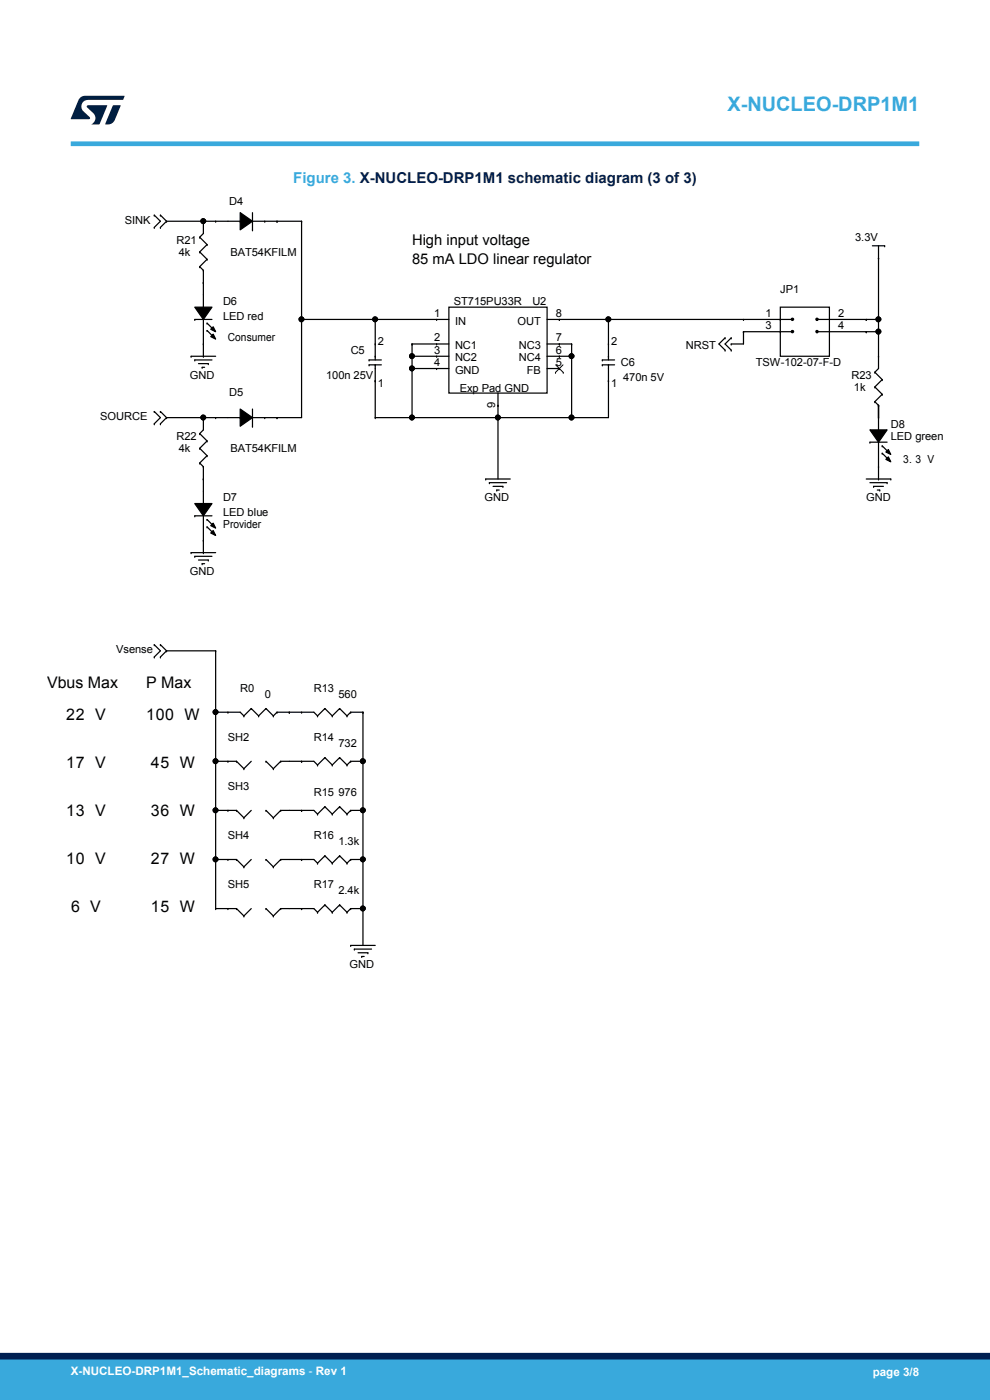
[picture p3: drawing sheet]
<svg xmlns="http://www.w3.org/2000/svg" width="210mm" height="297mm" viewBox="0 0 210 297" stroke-linecap="round" stroke-linejoin="round" font-family="sans-serif">
<g fill="none" stroke="#000" stroke-width=".26">
<path d="M32.7 45.6l1.3 1.3-1.3 1.3M32.7 45.6h.1M32.7 48.2h.1M34 48.2h.1M34 45.6h.1M34 45.6l1.3 1.3M35.3 46.9h15.7M35.3 46.9h.1M35.3 46.9l-1.3 1.3M42.4 50.3h.1M42.4 53.4h.1M42.4 56.6h.1"/>
<path d="M42.4 50.3l1.5 1.6M42.4 53.4l1.5 1.6M42.4 56.6l.7 .8M43.1 60h.1M43.1 57.4h.1M43.1 46.9h.1M43.1 46.9v2.6l-.7 .8M43.1 57.4v7.8M43.9 51.9h.1M43.9 55h.1M43.9 51.9l-1.5 1.5M43.9 55l-1.5 1.6"/>
<path d="M45.7 46.9h.1M51 46.9h.1M51 45.1l2.6 1.8-2.6 1.9zM53.6 48.8h.1M53.6 45.1v3.7M53.6 46.9h10.4M56.2 46.9h.1M58.8 46.9h.1M64 46.9h.1M64 46.9v41.7h-10.4M185 52.1h2.7M186.4 54.7h.1"/>
<path d="M186.4 52.1v26.1l-.8 .8M187.7 52.1h.1M40.5 75.6h.1M40.5 75.6h5.2M41.3 65.2h3.7l-1.9 2.6zM41.3 76.4h3.7M41.3 67.8h3.7M41.3 76.4h.1M41.3 67.8h.1M42.1 77.1h2.1M42.9 77.9h.5M42.9 77.9h.1"/>
<path d="M43.1 65.2h.1M43.1 73h.1M43.1 75.6h.1M43.1 67.8v7.8M43.9 68.5h.1M43.9 70.1h.1M43.9 68.5l1.6 1.6M43.9 70.1l1.6 1.6M44.2 77.1h.1M45.2 70.9l.5 1-1-.5zM45.2 69.3l.5 1.1-1-.6zM64 67.8h.1"/>
<path d="M64 67.8h31.2M78.3 76.4h2.6M78.3 77.4h2.6M78.3 77.4h.1M78.3 76.4h.1M79.6 75.6h.1M79.6 77.4h.1M79.6 73h.1M79.6 67.8h.1M79.6 67.8v8.6M79.6 77.4v11.2M87.4 73h.1"/>
<path d="M87.4 75.6h.1M87.4 78.2h.1M87.4 73v15.6M87.4 75.6h7.8M87.4 73h7.8M87.4 78.2h7.8M92.6 67.8h.1M92.6 73h.1M92.6 75.6h.1M92.6 78.2h.1M95.2 65.2h20.8v18.2h-20.8zM116 75.6h5.3"/>
<path d="M116 67.8h52.1M116 73h5.3M116 78.2h2.7M118.7 67.8h.1M118.7 73h.1M118.7 75.6h.1M118.7 78.2h.1M121.3 73h.1M121.3 75.6h.1M121.3 73v15.6M127.8 77.4h.1M127.8 76.4h.1"/>
<path d="M127.8 76.4h2.6M127.8 77.4h2.6M129.1 75.6h.1M129.1 77.4h.1M129.1 73h.1M129.1 67.8h.1M129.1 77.4v11.2h-49.5M129.1 67.8v8.6M153.8 71.7l-1.3 1.3 1.3 1.3M153.8 71.7h.1M153.8 74.3h.1M155.1 71.7h.1"/>
<path d="M155.1 74.3h.1M155.1 73h.1M155.1 71.7l-1.3 1.3 1.3 1.3M157.7 67.8h.1M157.7 70.4h.1M157.7 70.4v2.6h-2.6M157.7 70.4h10.4M165.5 65.2h10.4v10.4h-10.4zM165.5 70.4h.1M165.5 67.8h.1M173.3 67.8h13.1M173.3 70.4h13.1"/>
<path d="M173.3 67.8h.1M173.3 70.4h.1M183.7 67.8h.1M183.7 70.4h.1M185.6 79h.1M185.6 79l1.5 1.5M186.4 75.6h.1M186.4 67.8h.1M186.4 70.4h.1M32.7 87.3l1.3 1.3-1.3 1.3M32.7 87.3h.1M32.7 89.9h.1"/>
<path d="M34 89.9h.1M34 87.3h.1M34 87.3l1.3 1.3M35.3 88.6h15.7M35.3 88.6h.1M35.3 88.6l-1.3 1.3M42.4 92h.1M42.4 95.1h.1M42.4 98.2h.1M42.4 92l1.5 1.5M42.4 95.1l1.5 1.6M42.4 98.2l.7 .8"/>
<path d="M43.1 99h.1M43.1 88.6h.1M43.1 88.6v2.6l-.7 .8M43.1 99v7.8M43.9 93.5h.1M43.9 96.7h.1M43.9 93.5l-1.5 1.6M43.9 96.7l-1.5 1.5M45.7 88.6h.1M51 88.6h.1M51 86.8l2.6 1.8-2.6 1.8zM53.6 90.4h.1"/>
<path d="M53.6 86.8v3.6M56.2 88.6h.1M58.8 88.6h.1M79.6 80.8h.1M79.6 88.6h.1M87.4 88.6h.1M105.6 86h.1M105.6 88.6h.1M105.6 83.4v18.2M121.3 88.6h.1M129.1 80.8h.1M184.5 93.8h3.7"/>
<path d="M184.5 93.8h.1M184.5 91.2h3.7l-1.8 2.6zM185.6 82.1h.1M185.6 85.2h.1M185.6 82.1l1.5 1.6M185.6 85.2l.8 .8M186.4 86h.1M186.4 88.6h.1M186.4 91.2h.1M186.4 99h.1M186.4 86v5.2M186.4 93.8v7.8"/>
<path d="M187.1 94.6l1.6 1.5M187.1 96.1l1.6 1.6M187.1 80.5h.1M187.1 83.7h.1M187.1 94.6h.1M187.1 96.1h.1M187.1 80.5l-1.5 1.6M187.1 83.7l-1.5 1.5M188.4 96.9l.6 1.1-1.1-.5zM188.4 95.4l.6 1-1.1-.5zM40.5 117.2h.1M40.5 117.2h5.2"/>
<path d="M41.3 106.8h3.7l-1.9 2.6zM41.3 118h3.7M41.3 109.4h3.7M41.3 118h.1M41.3 109.4h.1M42.1 118.8h2.1M42.9 119.6h.5M42.9 119.6h.1M43.1 101.6h.1M43.1 106.8h.1M43.1 114.6h.1M43.1 117.2h.1"/>
<path d="M43.1 109.4v7.8M43.9 110.2h.1M43.9 111.8h.1M43.9 110.2l1.6 1.6M43.9 111.8l1.6 1.5M44.2 118.8h.1M45.2 112.6l.5 1-1-.5zM45.2 111l.5 1-1-.5zM103 101.6h5.2M103 101.6h.1M103.8 102.4h3.7M103.8 102.4h.1"/>
<path d="M104.6 103.2h2.1M105.4 104h.5M105.4 104h.1M106.7 103.2h.1M183.7 101.6h5.3M184.5 102.4h3.7M185.3 103.2h.1M185.3 103.2h2.1M186.1 104h.5M186.4 101.6h.1M186.6 104h.1M188.2 102.4h.1"/>
<path d="M189 101.6h.1M32.7 136.8l1.3 1.3-1.3 1.3M32.7 136.8h.1M32.7 139.4h.1M34 139.4h.1M34 136.8h.1M34 136.8l1.3 1.3M35.3 138.1h.1M35.3 138.1l-1.3 1.3M35.3 138.1h10.4M45.7 138.1h.1M45.7 138.1v54.7"/>
<path d="M45.7 151.1h5.3l.7 .8M45.7 151.1h.1M48.3 151.1h.1M51.7 151.9h.1M53.3 150.3l-1.6 1.6M53.3 150.3h.1M53.3 150.3l1.6 1.6M54.9 151.9h.1M56.4 150.3h.1M56.4 150.3l1.6 1.6M56.4 150.3l-1.5 1.6M58 151.9h.1"/>
<path d="M58.8 151.1l-.8 .8M58.8 151.1h.1M58.8 151.1h7.8l.8 .8M61.4 151.1h.1M64 151.1h.1M67.4 151.9h.1M68.9 150.3h.1M68.9 150.3l1.6 1.6M68.9 150.3l-1.5 1.6M70.5 151.9h.1M72 150.3h.1M72 150.3l1.6 1.6"/>
<path d="M72 150.3l-1.5 1.6M73.6 151.9h.1M74.4 151.1h.1M74.4 151.1h2.6M74.4 151.1l-.8 .8M77 151.1h.1M77 151.1v49.5M45.7 161.5h4.5M45.7 171.9h4.5M45.7 161.5h.1M45.7 171.9h.1M48.3 161.5h.1"/>
<path d="M48.3 171.9h.1M50.2 161.5h.1M50.2 171.9h.1M50.2 161.5l1.5 1.6M50.2 171.9l1.5 1.6M51.7 163.1h.1M51.7 173.5h.1M53.3 161.5l-1.6 1.6M53.3 171.9l-1.6 1.6M56.4 161.5l1.6 1.6M56.4 171.9l1.6 1.6M56.4 161.5h.1"/>
<path d="M56.4 171.9h.1M58 163.1h.1M58 173.5h.1M59.5 161.5h7.1l.8 .8M59.5 171.9h7.1l.8 .8M59.5 161.5h.1M59.5 171.9h.1M59.5 161.5l-1.5 1.6M59.5 171.9l-1.5 1.6M64 161.5h.1M64 171.9h.1M67.4 172.7h.1"/>
<path d="M67.4 162.3h.1M68.9 171.1h.1M68.9 160.7h.1M68.9 171.1l1.6 1.6M68.9 160.7l1.6 1.6M68.9 171.1l-1.5 1.6M68.9 160.7l-1.5 1.6M70.5 172.7h.1M70.5 162.3h.1M72 171.1h.1M72 160.7h.1M72 171.1l1.6 1.6"/>
<path d="M72 160.7l1.6 1.6M72 171.1l-1.5 1.6M72 160.7l-1.5 1.6M73.6 172.7h.1M73.6 162.3h.1M74.4 171.9h.1M74.4 161.5h.1M74.4 161.5h2.6M74.4 171.9h2.6M74.4 171.9l-.8 .8M74.4 161.5l-.8 .8M77 171.9h.1"/>
<path d="M77 161.5h.1M45.7 192.8h4.5M45.7 182.3h4.5M45.7 192.8h.1M45.7 182.3h.1M48.3 192.8h.1M48.3 182.3h.1M50.2 192.8h.1M50.2 182.3h.1M50.2 192.8l1.5 1.5M50.2 182.3l1.5 1.6M51.7 194.3h.1"/>
<path d="M51.7 183.9h.1M53.3 192.8l-1.6 1.5M53.3 182.3l-1.6 1.6M56.4 192.8l1.6 1.5M56.4 182.3l1.6 1.6M56.4 192.8h.1M56.4 182.3h.1M58 194.3h.1M58 183.9h.1M59.5 192.8h7.1l.8 .7M59.5 182.3h7.1l.8 .8M59.5 192.8h.1"/>
<path d="M59.5 182.3h.1M59.5 192.8l-1.5 1.5M59.5 182.3l-1.5 1.6M64 192.8h.1M64 182.3h.1M67.4 193.5h.1M67.4 183.1h.1M68.9 192h.1M68.9 181.6h.1M68.9 192l1.6 1.5M68.9 181.6l1.6 1.5M68.9 192l-1.5 1.5"/>
<path d="M68.9 181.6l-1.5 1.5M70.5 193.5h.1M70.5 183.1h.1M72 192h.1M72 181.6h.1M72 192l1.6 1.5M72 181.6l1.6 1.5M72 192l-1.5 1.5M72 181.6l-1.5 1.5M73.6 193.5h.1M73.6 183.1h.1M74.4 192.8h.1"/>
<path d="M74.4 182.3h.1M74.4 192.8h2.6M74.4 182.3h2.6M74.4 192.8l-.8 .7M74.4 182.3l-.8 .8M77 192.8h.1M77 182.3h.1M74.4 200.6h.1M74.4 200.6h5.2M75.2 201.3h.1M75.2 201.3h3.6M75.9 202.1h2.1"/>
<path d="M76.7 202.9h.6M76.7 202.9h.1M78 202.1h.1"/>
<circle cx="43.1" cy="46.9" r=".5"/>
<circle cx="63.9" cy="67.7" r=".5"/>
<circle cx="79.6" cy="67.7" r=".5"/>
<circle cx="87.4" cy="75.6" r=".5"/>
<circle cx="87.4" cy="78.2" r=".5"/>
<circle cx="121.2" cy="75.6" r=".5"/>
<circle cx="129" cy="67.7" r=".5"/>
<circle cx="168.1" cy="70.3" r=".24"/>
<circle cx="168.1" cy="67.7" r=".24"/>
<circle cx="173.3" cy="70.3" r=".24"/>
<circle cx="173.3" cy="67.7" r=".24"/>
<circle cx="186.3" cy="67.7" r=".5"/>
<circle cx="186.3" cy="70.3" r=".5"/>
<circle cx="43.1" cy="88.6" r=".5"/>
<circle cx="87.4" cy="88.6" r=".5"/>
<circle cx="105.6" cy="88.6" r=".5"/>
<circle cx="121.2" cy="88.6" r=".5"/>
<circle cx="45.7" cy="151.1" r=".5"/>
<circle cx="45.7" cy="161.5" r=".5"/>
<circle cx="45.7" cy="171.9" r=".5"/>
<circle cx="77" cy="161.5" r=".5"/>
<circle cx="77" cy="171.9" r=".5"/>
<circle cx="45.7" cy="182.3" r=".5"/>
<circle cx="77" cy="182.3" r=".5"/>
<circle cx="77" cy="192.7" r=".5"/>
</g>
<g fill="#000">
<path d="M51 45.1l2.6 1.8-2.6 1.9z" fill-rule="evenodd"/>
<path d="M41.3 65.2h3.7l-1.9 2.6z" fill-rule="evenodd"/>
<path d="M45.2 70.9l.5 1-1-.5z" fill-rule="evenodd"/>
<path d="M45.2 69.3l.5 1.1-1-.6z" fill-rule="evenodd"/>
<path d="M51 86.8l2.6 1.8-2.6 1.8z" fill-rule="evenodd"/>
<path d="M184.5 91.2h3.7l-1.8 2.6z" fill-rule="evenodd"/>
<path d="M188.4 96.9l.6 1.1-1.1-.5z" fill-rule="evenodd"/>
<path d="M188.4 95.4l.6 1-1.1-.5z" fill-rule="evenodd"/>
<path d="M41.3 106.8h3.7l-1.9 2.6z" fill-rule="evenodd"/>
<path d="M45.2 112.6l.5 1-1-.5z" fill-rule="evenodd"/>
<path d="M45.2 111l.5 1-1-.5z" fill-rule="evenodd"/>
<circle cx="43.1" cy="46.9" r=".5"/>
<circle cx="63.9" cy="67.7" r=".5"/>
<circle cx="79.6" cy="67.7" r=".5"/>
<circle cx="87.4" cy="75.6" r=".5"/>
<circle cx="87.4" cy="78.2" r=".5"/>
<circle cx="121.2" cy="75.6" r=".5"/>
<circle cx="129" cy="67.7" r=".5"/>
<circle cx="168.1" cy="70.3" r=".24"/>
<circle cx="168.1" cy="67.7" r=".24"/>
<circle cx="173.3" cy="70.3" r=".24"/>
<circle cx="173.3" cy="67.7" r=".24"/>
<circle cx="186.3" cy="67.7" r=".5"/>
<circle cx="186.3" cy="70.3" r=".5"/>
<circle cx="43.1" cy="88.6" r=".5"/>
<circle cx="87.4" cy="88.6" r=".5"/>
<circle cx="105.6" cy="88.6" r=".5"/>
<circle cx="121.2" cy="88.6" r=".5"/>
<circle cx="45.7" cy="151.1" r=".5"/>
<circle cx="45.7" cy="161.5" r=".5"/>
<circle cx="45.7" cy="171.9" r=".5"/>
<circle cx="77" cy="161.5" r=".5"/>
<circle cx="77" cy="171.9" r=".5"/>
<circle cx="45.7" cy="182.3" r=".5"/>
<circle cx="77" cy="182.3" r=".5"/>
<circle cx="77" cy="192.7" r=".5"/>
</g>
<path d="M117.8 79h.1M117.9 77.4l1.6 1.6M119.4 77.4l-1.6 1.6M119.5 79h.1" fill="none" stroke="#000" stroke-width=".21"/>
<path d="M15 30.5h180" fill="none" stroke="#39a9dc" stroke-width="1"/>
<g fill="#001e41">
<path d="M17.1 20.7l.9-.4 8.4 .1-.3 .8h-7.4a1.4 1.4 0 0 0-1.3 .8 1.4 1.4 0 0 0 .2 1.5l1.4 1.3v.4l-4 .1 1.6-4.1z"/>
<path d="M24 22.4h1.6l-1.3 3.1a1.54 1.54 0 0 1-1.4 .9l-.6-.1z"/>
<path d="M18.5 22.4h4.2l-1.6 4h-1.7a1.48 1.48 0 0 0 .4-2.4l-1.3-1.2z"/>
</g>
<g fill="#39a9dc">
<path d="M0 288.4h210v8.6h-210z" fill-rule="evenodd"/>
<path d="M-.1 288.4h210.2v4.4h-210.2z" fill-rule="evenodd"/>
</g>
<path d="M0 287.7h210" fill="none" stroke="#002052" stroke-width="1.4"/>
<text font-size="4.2" fill="#39a9dc" x="154.3" y="23.5">X-NUCLEO-DRP1M1</text>
<g font-size="3.4">
<text x="10" y="146.1">Vbus Max</text>
<text x="31" y="146.1">P Max</text>
<text x="14.1" y="152.8">22 V</text>
<text x="31" y="152.8">100 W</text>
<text x="14.1" y="163">17 V</text>
<text x="32" y="163">45 W</text>
<text x="14.1" y="173.1">13 V</text>
<text x="32" y="173.1">36 W</text>
<text x="14.1" y="183.3">10 V</text>
<text x="32" y="183.3">27 W</text>
<text x="15.1" y="193.4">6 V</text>
<text x="32" y="193.4">15 W</text>
</g>
<text font-size="3.2" fill="#39a9dc" x="62.2" y="38.8">Figure 3. X-NUCLEO-DRP1M1 schematic diagram (3 of 3)</text>
<g font-size="3.1">
<text x="87.4" y="52">High input voltage</text>
<text x="87.4" y="55.9">85 mA LDO linear regulator</text>
</g>
<g font-size="2.5" fill="#fff">
<text x="15" y="291.6">X-NUCLEO-DRP1M1_Schematic_diagrams - Rev 1</text>
<text x="185.1" y="291.9">page 3/8</text>
</g>
<g font-size="2.3">
<text x="26.5" y="47.5">SINK</text>
<text x="48.6" y="43.5">D4</text>
<text x="37.4" y="51.7">R21</text>
<text x="181.4" y="51.1">3.3V</text>
<text x="37.9" y="54.3">4k</text>
<text x="48.9" y="54.3">BAT54KFILM</text>
<text x="47.3" y="64.7">D6</text>
<text x="96.3" y="64.7">ST715PU33R</text>
<text x="112.9" y="64.7">U2</text>
<text x="165.5" y="62.1">JP1</text>
<text x="47.3" y="67.8">LED red</text>
<text x="92.1" y="67.2">1</text>
<text x="96.5" y="68.9">IN</text>
<text x="109.8" y="68.9">OUT</text>
<text x="117.9" y="67.2">8</text>
<text x="162.4" y="69.8">3</text>
<text x="162.4" y="67.2">1</text>
<text x="177.8" y="67.2">2</text>
<text x="177.8" y="69.8">4</text>
<text x="48.3" y="72.3">Consumer</text>
<text x="74.4" y="75.1">C5</text>
<text x="80.2" y="73.2">2</text>
<text x="92.1" y="72.4">2</text>
<text x="92.1" y="75">3</text>
<text x="92.1" y="77.6">4</text>
<text x="96.5" y="74.1">NC1</text>
<text x="96.5" y="76.7">NC2</text>
<text x="110.1" y="74.1">NC3</text>
<text x="110.1" y="76.7">NC4</text>
<text x="117.9" y="72.4">7</text>
<text x="117.9" y="75">6</text>
<text x="117.9" y="77.6">5</text>
<text x="129.6" y="73.2">2</text>
<text x="131.7" y="77.7">C6</text>
<text x="145.5" y="74.1">NRST</text>
<text x="160.3" y="77.7">TSW-102-07-F-D</text>
<text x="40.3" y="80.3">GND</text>
<text x="48.6" y="84">D5</text>
<text x="69.2" y="80.3">100n 25V</text>
<text x="80.2" y="82.1">1</text>
<text x="96.5" y="79.3">GND</text>
<text x="97.6" y="83.2">Exp Pad GND</text>
<text x="111.8" y="79.3">FB</text>
<text x="129.6" y="82.1">1</text>
<text x="132.2" y="80.8">470n 5V</text>
<text x="180.6" y="80.3">R23</text>
<text x="181.1" y="82.9">1k</text>
<text x="21.3" y="89.2">SOURCE</text>
<text x="105.1" y="86.5" transform="rotate(-90 105.1 86.5)">9</text>
<text x="37.4" y="93.3">R22</text>
<text x="37.9" y="95.9">4k</text>
<text x="48.9" y="95.9">BAT54KFILM</text>
<text x="189" y="90.7">D8</text>
<text x="189" y="93.3">LED green</text>
<text x="191.6" y="98.3">3. 3 V</text>
<text x="47.3" y="106.3">D7</text>
<text x="102.8" y="106.3">GND</text>
<text x="183.7" y="106.3">GND</text>
<text x="47.3" y="109.5">LED blue</text>
<text x="47.4" y="111.9">Provider</text>
<text x="40.3" y="122">GND</text>
<text x="24.7" y="138.6">Vsense</text>
<text x="51" y="146.7">R0</text>
<text x="56.2" y="148">0</text>
<text x="66.6" y="146.7">R13</text>
<text x="71.8" y="148">560</text>
<text x="48.3" y="157.1">SH2</text>
<text x="66.6" y="157.1">R14</text>
<text x="71.8" y="158.4">732</text>
<text x="48.3" y="167.5">SH3</text>
<text x="66.6" y="168.8">R15 976</text>
<text x="48.3" y="178">SH4</text>
<text x="66.6" y="178">R16</text>
<text x="71.8" y="179.3">1.3k</text>
<text x="48.3" y="188.4">SH5</text>
<text x="66.6" y="188.4">R17</text>
<text x="71.8" y="189.7">2.4k</text>
<text x="74.1" y="205.3">GND</text>
</g>
</svg>
